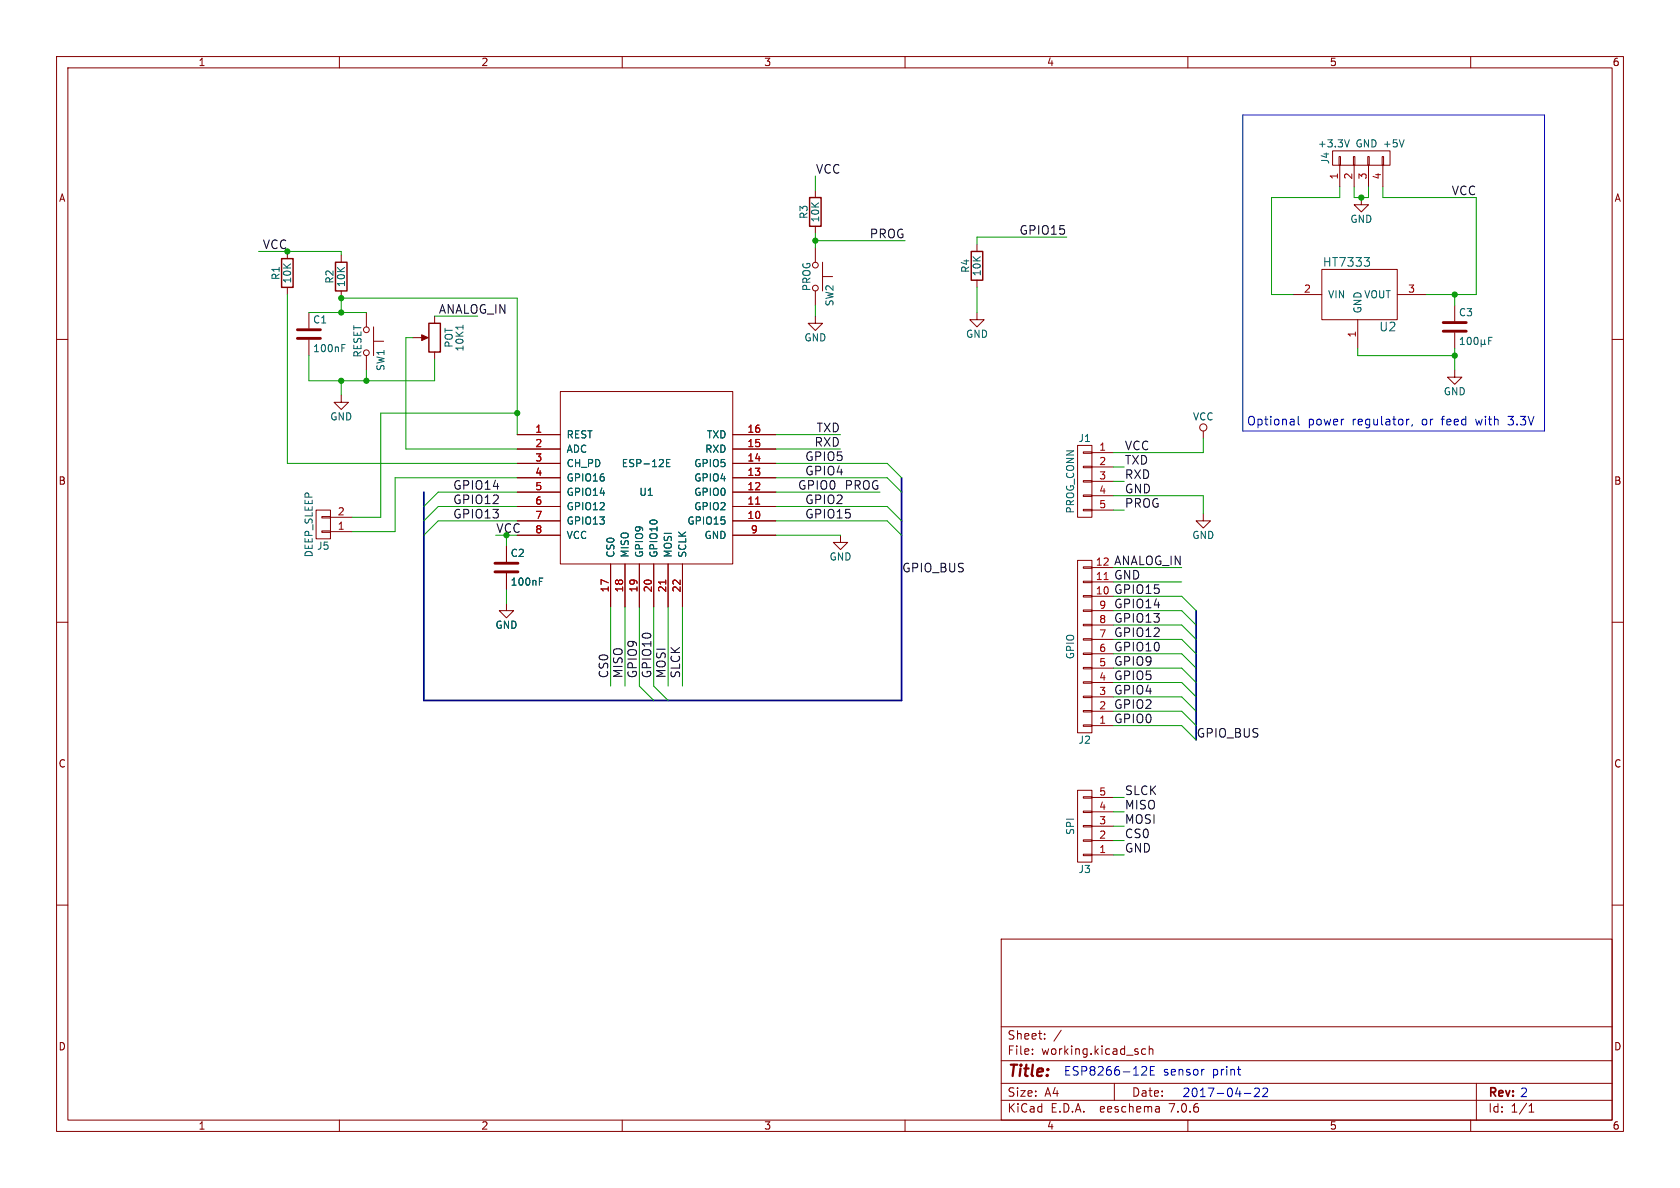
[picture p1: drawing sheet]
<svg xmlns="http://www.w3.org/2000/svg" width="297mm" height="210mm" viewBox="0 0 297 210" stroke-linecap="round" stroke-linejoin="round" font-family="sans-serif">
<g fill="none" stroke="#840000" stroke-width=".18">
<path d="M10 10h277v190h-277zM12 12h273v186h-273zM60 10v2M110 10v2M160 10v2M210 10v2M260 10v2M144.1 33.7v1.2M235.6 26.7h10.1v2.5h-10.1zM236.7 27.7h.3v1.5h-.3zM236.9 29.2v3.8M239.3 27.7h.2v1.5h-.2z"/>
<path d="M239.4 29.2v3.8M240.7 34.9v1.3h1.2l-1.2 1.3-1.3-1.3h1.3M241.8 27.7h.3v1.5h-.3zM241.9 29.2v3.8M244.3 27.7h.3v1.5h-.3zM244.5 29.2v3.8M10 60h2M50.8 44.5v1.2M50.8 50.8v1.3M54.6 55.2v2.8M60.3 45.1v1.3M60.3 51.4v1.3"/>
<path d="M64.8 55.2v2.6M66 57.8v5.1M73 59.7h2.3M76.8 55.9v1.3M144.1 55.9v1.3h1.3l-1.3 1.2-1.2-1.2h1.2M144.1 40v1.3M144.1 43.8v2.6M144.1 51.4v2.6M145.4 48.9h1.8M145.4 46.4v5M172.7 55.2v1.3h1.3l-1.3 1.3-1.3-1.3h1.3M172.7 43.2v1.3"/>
<path d="M172.7 49.5v1.3M228.6 52.1h5.1M233.7 47.6h13.3v8.9h-13.3zM240 56.5v5.1M247 52.1h5.1M257.2 54v2.8M257.2 58.8v2.8M285 60h2M54.6 60.1v2.8M60.3 69.9v1.2h1.3l-1.3 1.3-1.2-1.3h1.2M64.8 62.9v2.5M66 60.3h1.8"/>
<path d="M76.8 62.2v1.3M91.4 76.8h7.7M91.4 79.4h7.7M99.1 69.2h30.4v30.5h-30.4zM129.5 76.8h7.7M129.5 79.4h7.7M190.5 78.7h2.5v12.7h-2.5zM191.5 79.9h1.5v.2h-1.5zM212.7 76.2v1.3M257.2 65.4v1.3h1.2l-1.2 1.2-1.3-1.2h1.3M55.9 90.2h2.5v5.1h-2.5zM56.9 91.3h1.5v.3h-1.5z"/>
<path d="M56.9 93.9h1.5v.2h-1.5zM58.4 94h3.8M58.4 91.4h3.8M89.5 96.5v2.8M91.4 92.1h7.7M91.4 89.5h7.7M91.4 87h7.7M91.4 84.5h7.7M91.4 81.9h7.7M91.4 94.6h7.7M107.9 99.7v7.6M110.5 99.7v7.6"/>
<path d="M113 99.7v7.6M115.6 99.7v7.6M118.1 99.7v7.6M120.6 99.7v7.6M129.5 92.1h7.7M129.5 89.5h7.7M129.5 87h7.7M129.5 84.5h7.7M129.5 81.9h7.7M129.5 94.6h7.7M148.6 94.6v1.3h1.3l-1.3 1.3-1.3-1.3h1.3M190.5 99.1h2.5v30.4h-2.5z"/>
<path d="M191.5 90h1.5v.3h-1.5zM191.5 87.5h1.5v.3h-1.5zM191.5 85h1.5v.2h-1.5zM191.5 82.4h1.5v.3h-1.5zM193 80h3.8M193 82.6h3.8M193 85.1h3.8M193 87.6h3.8M193 90.2h3.8M212.7 90.8v1.3h1.3l-1.3 1.2-1.2-1.2h1.2M10 110h2M89.5 106.7v1.3h1.3l-1.3 1.2-1.2-1.2h1.2"/>
<path d="M89.5 101.3v2.8M191.5 100.2h1.5v.3h-1.5zM191.5 102.7h1.5v.3h-1.5zM191.5 105.3h1.5v.2h-1.5zM191.5 107.8h1.5v.3h-1.5zM191.5 110.4h1.5v.2h-1.5zM191.5 112.9h1.5v.3h-1.5zM191.5 115.4h1.5v.3h-1.5zM191.5 118h1.5v.2h-1.5zM193 105.4h3.8M193 102.9h3.8M193 100.3h3.8"/>
<path d="M193 118.1h3.8M193 115.6h3.8M193 113h3.8M193 110.5h3.8M193 108h3.8M285 110h2M190.5 139.7h2.5v12.7h-2.5zM191.5 120.5h1.5v.3h-1.5zM191.5 123.1h1.5v.2h-1.5zM191.5 125.6h1.5v.3h-1.5zM191.5 128.1h1.5v.3h-1.5zM193 128.3h3.8"/>
<path d="M193 125.7h3.8M193 123.2h3.8M193 120.7h3.8M10 160h2M191.5 140.8h1.5v.3h-1.5zM191.5 143.4h1.5v.2h-1.5zM191.5 145.9h1.5v.3h-1.5zM191.5 148.5h1.5v.2h-1.5zM191.5 151h1.5v.3h-1.5zM193 151.1h3.8M193 148.6h3.8M193 146.1h3.8"/>
<path d="M193 143.5h3.8M193 141h3.8M285 160h2M177 166h108v32h-108zM60 198v2M110 198v2M160 198v2M177 194.5h108M177 191.5h108M177 187.5h108M177 181.5h108M182.5 186.3v.1"/>
<path d="M182.5 185.5v.1M184.7 183.6v.1M184.7 182.8v.1M187.6 182.1l-1.3 2M197 191.5v3M202.5 185.5l-.4-.1-.3 .3v.4l.2 .2h.5M203.2 185.5l.2-.1 .3 .1 .1 .9M203.2 184.9v1.5M204.9 195.7l.1 .9M205 196.5l-.2 .1M205 196h-.2M210 198v2"/>
<path d="M260 198v2M261 191.5v6.5M270.3 196.6h.9M270.3 195.5l.4-.4v1.5"/>
<circle cx="64.8" cy="58.3" r=".51"/>
<circle cx="144.1" cy="46.9" r=".51"/>
<circle cx="144.1" cy="50.9" r=".51"/>
<circle cx="64.8" cy="62.4" r=".51"/>
<circle cx="212.7" cy="75.6" r=".63"/>
</g>
<path d="M74.5 59.2l1.2 .5-1.2 .5z" fill="#840000" stroke="#840000" stroke-width=".18"/>
<path d="M143.1 34.9h2.1v5.1h-2.1zM49.8 45.7h2v5.1h-2zM59.3 46.4h2v5h-2zM75.8 57.2h2.1v5h-2.1zM171.7 44.5h2v5h-2z" fill="none" stroke="#840000" stroke-width=".25"/>
<g fill="none" stroke="#006464" stroke-width=".18">
<path d="M238.5 24.7l-.4 1.3M81.9 57.5v.7M241.2 45.5h.9l-.5 .6M242 46.2l.1 .2-.1 .6M258.2 60l.3-.4v1.3M259.5 59.8l.2-.2a.68 .68 0 0 1 .4 .7 .68 .68 0 0 1-.4 .6l-.2-.1-.1-.4zM260.7 59.8l.2-.2a.68 .68 0 0 1 .4 .7 .68 .68 0 0 1-.4 .6l-.2-.1-.1-.4zM263.8 59.6h-.6v1.3M60.4 61.5h.5M60.4 60.9h.6M258.2 60.9h.7M261.9 60.7l.1 .2h.3l.2-.2"/>
<path d="M261.9 60.1v1.2M262.5 60.7l.1 .2M262.5 60.1v.6M263.2 60.2h.4M117.8 81.8h.5M118.4 81.2h-.6v1.3h.6M95.4 102.8h.4M95.4 102.2h.6"/>
</g>
<path d="M52.6 59.8h4M52.6 58.3h4M255.1 58.5h4.1M255.1 57h4.1M87.5 99.6h4.1M87.5 101.1h4.1" fill="none" stroke="#840000" stroke-width=".51"/>
<path d="M133.6 89.1h.7M117.7 102.5v.8M195.2 102.5h.7" fill="none" stroke="#a90000" stroke-width=".18"/>
<g fill="none" stroke="#0000c2" stroke-width=".18">
<path d="M219.7 20.3h53.3v55.9h-53.3zM229.5 73.6v1.3l.2 .2M248.7 74.1v1M249.1 74.1l-.3 .1-.1 .2M249.7 75l-.2 .3M201.9 188.6l.5-.1 .2 .2 .1 .3-.9 1.1h.9M203.4 189.3h.5M204.1 188.5h-.7v1.6h.7M212.9 189l-.3 .1M218.8 189h.5M219.2 190.1h.1M220 193.3h1.1"/>
<path d="M221.8 192.5l.6-.2 .2 .2 .1 .3-1 1.1h1M223.2 192.5l.6-.2 .2 .2 .1 .3-.9 1.1h.9"/>
</g>
<path d="M159.4 84.5v39.3h-84.5v-36.8M211.5 108v20.3" fill="none" stroke="#000084" stroke-width=".3"/>
<g fill="none" stroke="#009600" stroke-width=".18">
<path d="M144.1 31.1v2.6M236.9 33v1.9h-12.1v17.2h3.8M239.4 33v1.9h2.5v-1.9M244.5 33v1.9h16.5v17.2h-8.9M45.7 44.5h14.6v.6M50.8 52.1v29.8h40.6M54.6 55.2h10.2M60.3 55.2v-2.5h31.1v24.1M73 59.7h-1.2v19.7h19.6M76.8 55.9h7.7M144.1 41.3v2.5M144.1 54v1.9"/>
<path d="M144.1 42.5h15.9M172.7 50.8v4.4M188.6 41.9h-15.9v1.3M257.2 52.1v1.9M54.6 62.9v4.4h22.2v-3.8M60.3 67.3v2.6M64.8 65.4v1.9M91.4 73h-24.1v18.4h-5.1M137.2 79.4h11.4M137.2 76.8h11.4M212.7 77.5v2.5h-15.9M240 61.6v1.3h17.2"/>
<path d="M257.2 61.6v3.8M89.5 94.6v1.9M91.4 84.5h-21.6v9.5h-7.6M91.4 92.1h-13.9l-2.6 2.5M91.4 89.5h-13.9l-2.6 2.6M91.4 87h-13.9l-2.6 2.5M137.2 92.1h19.6l2.6 2.5M137.2 89.5h19.6l2.6 2.6M137.2 87h18.4M137.2 84.5h19.6l2.6 2.5M137.2 81.9h19.6l2.6 2.6M137.2 94.6h11.4"/>
<path d="M196.8 90.2h2M196.8 87.6h15.9v3.2M196.8 85.1h2M196.8 82.6h2M89.5 104.1v2.6M107.9 107.3v14M110.5 107.3v14M113 107.3v14l2.6 2.5M115.6 107.3v14l2.5 2.5M118.1 107.3v14M120.6 107.3v14M196.8 105.4h12.1l2.6 2.6"/>
<path d="M196.8 113h12.1l2.6 2.6M196.8 108h12.1l2.6 2.5M196.8 110.5h12.1l2.6 2.5M196.8 118.1h12.1l2.6 2.6M196.8 100.3h12.1M196.8 102.9h12.1M196.8 115.6h12.1l2.6 2.5M196.8 123.2h12.1l2.6 2.5M196.8 120.7h12.1l2.6 2.5M196.8 128.3h12.1l2.6 2.5M196.8 125.7h12.1l2.6 2.6M196.8 143.5h2"/>
<path d="M196.8 141h2M196.8 151.1h2M196.8 148.6h2M196.8 146.1h2"/>
</g>
<g fill="#009600" stroke="#009600" stroke-width=".18">
<circle cx="91.4" cy="73" r=".46"/>
<circle cx="144.1" cy="42.5" r=".46"/>
<circle cx="240.7" cy="34.9" r=".46"/>
<circle cx="257.2" cy="62.9" r=".46"/>
<circle cx="257.2" cy="52.1" r=".46"/>
<circle cx="60.3" cy="52.7" r=".46"/>
<circle cx="60.3" cy="55.2" r=".46"/>
<circle cx="60.3" cy="67.3" r=".46"/>
<circle cx="64.8" cy="67.3" r=".46"/>
</g>
<text font-size="2.8" fill="#840000" x="178" y="190.9">Title:</text>
<g font-size="2.1" fill="#0f0f0f">
<text x="144.1" y="30.8">VCC</text>
<text x="256.5" y="34.6">VCC</text>
<text x="180.2" y="41.6">GPIO15</text>
<text x="153.7" y="42.2">PROG</text>
<text x="77.5" y="55.6">ANALOG_IN</text>
<text x="144.3" y="76.5">TXD</text>
<text x="142.2" y="81.6">GPIO5</text>
<text x="143.9" y="79.1">RXD</text>
<text x="198.8" y="82.2">TXD</text>
<text x="198.8" y="79.7">VCC</text>
<text x="80" y="86.7">GPIO14</text>
<text x="80" y="89.2">GPIO12</text>
<text x="141" y="86.7">GPIO0</text>
<text x="142.2" y="89.2">GPIO2</text>
<text x="142.2" y="84.1">GPIO4</text>
<text x="149.3" y="86.7">PROG</text>
<text x="198.8" y="84.8">RXD</text>
<text x="198.8" y="87.3">GND</text>
<text x="198.8" y="89.9">PROG</text>
<text x="80" y="91.8">GPIO13</text>
<text x="142.2" y="91.8">GPIO15</text>
<text x="159.4" y="101.3">GPIO_BUS</text>
<text x="196.8" y="100">ANALOG_IN</text>
<text x="196.8" y="102.6">GND</text>
<text x="196.8" y="105.1">GPIO15</text>
<text x="196.8" y="107.6">GPIO14</text>
<text x="196.8" y="110.2">GPIO13</text>
<text x="196.8" y="112.7">GPIO12</text>
<text x="196.8" y="117.8">GPIO9</text>
<text x="196.8" y="115.3">GPIO10</text>
<text x="107.6" y="120" transform="rotate(-90 107.6 120)">CS0</text>
<text x="110.2" y="120" transform="rotate(-90 110.2 120)">MISO</text>
<text x="112.7" y="120" transform="rotate(-90 112.7 120)">GPIO9</text>
<text x="115.3" y="120" transform="rotate(-90 115.3 120)">GPIO10</text>
<text x="117.8" y="120" transform="rotate(-90 117.8 120)">MOSI</text>
<text x="120.3" y="120" transform="rotate(-90 120.3 120)">SLCK</text>
<text x="196.8" y="125.4">GPIO2</text>
<text x="196.8" y="122.9">GPIO4</text>
<text x="196.8" y="120.3">GPIO5</text>
<text x="196.8" y="128">GPIO0</text>
<text x="198.8" y="143.2">MISO</text>
<text x="198.8" y="140.7">SLCK</text>
<text x="198.8" y="145.7">MOSI</text>
<text x="198.8" y="148.3">CS0</text>
<text x="198.8" y="150.8">GND</text>
</g>
<g font-size="2.1" fill="#009600">
<text x="46.4" y="44.1">VCC</text>
<text x="87.6" y="94.3">VCC</text>
</g>
<g font-size="2.1" fill="#006464">
<text x="233.8" y="47.3">HT7333</text>
<text x="243.8" y="58.8">U2</text>
</g>
<g font-size="2.1" fill="#0000c2">
<text x="220.3" y="75.3">Optional</text>
<text x="231.2" y="75.3">power</text>
<text x="239.1" y="75.3">regulator,</text>
<text x="251.5" y="75.3">or</text>
<text x="255.1" y="75.3">feed</text>
<text x="261.3" y="75.3">with</text>
<text x="267.2" y="75.3">3.3V</text>
<text x="188" y="190.2">ESP8266-12E</text>
<text x="205.6" y="190.2">sensor</text>
<text x="214.4" y="190.2">print</text>
<text x="208.9" y="194.1">2017-04-22</text>
<text x="263" y="194.3">Rev: 2</text>
</g>
<text font-size="2.1" fill="#000084" x="211.5" y="130.5">GPIO_BUS</text>
<g font-size="2.1" fill="#840000">
<text x="178" y="184">Sheet:</text>
<text x="178" y="186.7">File:</text>
<text x="184.1" y="186.7">working.kicad_sch</text>
<text x="178" y="196.9">KiCad</text>
<text x="178" y="194.1">Size:</text>
<text x="184.7" y="194.1">A4</text>
<text x="185.7" y="196.9">E.D.A.</text>
<text x="194.6" y="196.9">eeschema</text>
<text x="200" y="194.1">Date:</text>
<text x="207" y="196.9">7.0.6</text>
<text x="263" y="196.9">Id:</text>
<text x="267.1" y="196.9">1/1</text>
</g>
<g font-size="1.8" fill="#840000">
<text x="35" y="11.9">1</text>
<text x="85" y="11.9">2</text>
<text x="135" y="11.9">3</text>
<text x="185" y="11.9">4</text>
<text x="235" y="11.9">5</text>
<text x="285" y="11.9">6</text>
<text x="10.3" y="35.9">A</text>
<text x="285.3" y="35.9">A</text>
<text x="10.3" y="85.9">B</text>
<text x="285.3" y="85.9">B</text>
<text x="10.3" y="135.9">C</text>
<text x="285.3" y="135.9">C</text>
<text x="10.3" y="185.9">D</text>
<text x="285.3" y="185.9">D</text>
<text x="35" y="199.9">1</text>
<text x="85" y="199.9">2</text>
<text x="135" y="199.9">3</text>
<text x="185" y="199.9">4</text>
<text x="235" y="199.9">5</text>
<text x="285" y="199.9">6</text>
</g>
<g font-size="1.8" fill="#006464">
<text x="232.9" y="26.3">+3.3V</text>
<text x="235.2" y="29.1" transform="rotate(-90 235.2 29.1)">J4</text>
<text x="239.7" y="26.3">GND +5V</text>
<text x="143" y="38.8" transform="rotate(-90 143 38.8)">R3</text>
<text x="145" y="39.4" transform="rotate(-90 145 39.4)">10K</text>
<text x="238.6" y="39.6">GND</text>
<text x="49.6" y="49.6" transform="rotate(-90 49.6 49.6)">R1</text>
<text x="51.7" y="50.2" transform="rotate(-90 51.7 50.2)">10K</text>
<text x="59.2" y="50.2" transform="rotate(-90 59.2 50.2)">R2</text>
<text x="61.2" y="50.8" transform="rotate(-90 61.2 50.8)">10K</text>
<text x="143.5" y="51.6" transform="rotate(-90 143.5 51.6)">PROG</text>
<text x="171.6" y="48.3" transform="rotate(-90 171.6 48.3)">R4</text>
<text x="173.6" y="48.9" transform="rotate(-90 173.6 48.9)">10K</text>
<text x="234.7" y="52.9">VIN</text>
<text x="241.1" y="52.9">VOUT</text>
<text x="55.3" y="57.4">C1</text>
<text x="147.5" y="54.2" transform="rotate(-90 147.5 54.2)">SW2</text>
<text x="170.7" y="59.9">GND</text>
<text x="240.9" y="55.5" transform="rotate(-90 240.9 55.5)">GND</text>
<text x="257.8" y="56.1">C3</text>
<text x="55.3" y="62.5">100nF</text>
<text x="64.1" y="63.3" transform="rotate(-90 64.1 63.3)">RESET</text>
<text x="68.2" y="65.7" transform="rotate(-90 68.2 65.7)">SW1</text>
<text x="80.2" y="61.6" transform="rotate(-90 80.2 61.6)">POT</text>
<text x="82.1" y="62.2" transform="rotate(-90 82.1 62.2)">10K1</text>
<text x="142.1" y="60.6">GND</text>
<text x="255.1" y="70.1">GND</text>
<text x="58.3" y="74.5">GND</text>
<text x="100.1" y="77.7">REST</text>
<text x="124.9" y="77.7">TXD</text>
<text x="210.8" y="74.5">VCC</text>
<text x="100.1" y="80.2">ADC</text>
<text x="100.1" y="82.8">CH_PD</text>
<text x="109.8" y="82.8">ESP-12E</text>
<text x="122.6" y="82.8">GPIO5</text>
<text x="124.6" y="80.2">RXD</text>
<text x="190.6" y="78.3">J1</text>
<text x="100.1" y="85.3">GPIO16</text>
<text x="100.1" y="87.9">GPIO14</text>
<text x="112.9" y="87.9">U1</text>
<text x="122.6" y="87.9">GPIO0</text>
<text x="122.6" y="85.3">GPIO4</text>
<text x="100.1" y="90.4">GPIO12</text>
<text x="100.1" y="92.9">GPIO13</text>
<text x="100.1" y="95.5">VCC</text>
<text x="121.4" y="92.9">GPIO15</text>
<text x="122.6" y="90.4">GPIO2</text>
<text x="124.5" y="95.5">GND</text>
<text x="190.1" y="90.9" transform="rotate(-90 190.1 90.9)">PROG_CONN</text>
<text x="210.7" y="95.5">GND</text>
<text x="55.5" y="98.6" transform="rotate(-90 55.5 98.6)">DEEP_SLEEP</text>
<text x="56" y="97.4">J5</text>
<text x="90.2" y="98.7">C2</text>
<text x="108.8" y="98.7" transform="rotate(-90 108.8 98.7)">CS0</text>
<text x="111.4" y="98.7" transform="rotate(-90 111.4 98.7)">MISO</text>
<text x="113.9" y="98.7" transform="rotate(-90 113.9 98.7)">GPIO9</text>
<text x="116.4" y="98.7" transform="rotate(-90 116.4 98.7)">GPIO10</text>
<text x="119" y="98.7" transform="rotate(-90 119 98.7)">MOSI</text>
<text x="121.5" y="98.7" transform="rotate(-90 121.5 98.7)">SCLK</text>
<text x="146.6" y="99.3">GND</text>
<text x="90.2" y="103.7">100nF</text>
<text x="87.5" y="111.4">GND</text>
<text x="190.1" y="116.6" transform="rotate(-90 190.1 116.6)">GPIO</text>
<text x="190.6" y="131.7">J2</text>
<text x="190.1" y="147.7" transform="rotate(-90 190.1 147.7)">SPI</text>
<text x="190.6" y="154.5">J3</text>
</g>
<g font-size="1.8" fill="#a90000">
<text x="236.6" y="31.8" transform="rotate(-90 236.6 31.8)">1</text>
<text x="239.1" y="31.8" transform="rotate(-90 239.1 31.8)">2</text>
<text x="241.7" y="31.8" transform="rotate(-90 241.7 31.8)">3</text>
<text x="244.2" y="31.8" transform="rotate(-90 244.2 31.8)">4</text>
<text x="230.4" y="51.8">2</text>
<text x="248.8" y="51.8">3</text>
<text x="239.8" y="59.8" transform="rotate(-90 239.8 59.8)">1</text>
<text x="94.5" y="76.6">1</text>
<text x="132" y="76.6">16</text>
<text x="94.5" y="79.1">2</text>
<text x="94.5" y="81.7">3</text>
<text x="132" y="81.7">14</text>
<text x="132" y="79.1">15</text>
<text x="194.2" y="79.8">1</text>
<text x="194.2" y="82.3">2</text>
<text x="94.5" y="84.2">4</text>
<text x="94.5" y="86.7">5</text>
<text x="94.5" y="89.3">6</text>
<text x="132" y="89.3">11</text>
<text x="132" y="86.7">12</text>
<text x="132" y="84.2">13</text>
<text x="194.2" y="84.8">3</text>
<text x="194.2" y="87.4">4</text>
<text x="194.2" y="89.9">5</text>
<text x="59.6" y="93.7">1</text>
<text x="59.6" y="91.2">2</text>
<text x="94.5" y="91.8">7</text>
<text x="94.5" y="94.4">8</text>
<text x="132" y="91.8">10</text>
<text x="132.6" y="94.4">9</text>
<text x="193.6" y="100.1">12</text>
<text x="107.7" y="104.8" transform="rotate(-90 107.7 104.8)">17</text>
<text x="110.2" y="104.8" transform="rotate(-90 110.2 104.8)">18</text>
<text x="112.8" y="104.8" transform="rotate(-90 112.8 104.8)">19</text>
<text x="115.3" y="104.8" transform="rotate(-90 115.3 104.8)">20</text>
<text x="117.9" y="104.8" transform="rotate(-90 117.9 104.8)">21</text>
<text x="120.4" y="104.8" transform="rotate(-90 120.4 104.8)">22</text>
<text x="193.6" y="105.2">10</text>
<text x="193.6" y="102.6">11</text>
<text x="194.2" y="107.7">9</text>
<text x="194.2" y="112.8">7</text>
<text x="194.2" y="110.2">8</text>
<text x="194.2" y="117.9">5</text>
<text x="194.2" y="115.3">6</text>
<text x="194.2" y="125.5">2</text>
<text x="194.2" y="122.9">3</text>
<text x="194.2" y="120.4">4</text>
<text x="194.2" y="128">1</text>
<text x="194.2" y="143.3">4</text>
<text x="194.2" y="140.7">5</text>
<text x="194.2" y="148.3">2</text>
<text x="194.2" y="145.8">3</text>
<text x="194.2" y="150.9">1</text>
</g>
</svg>
